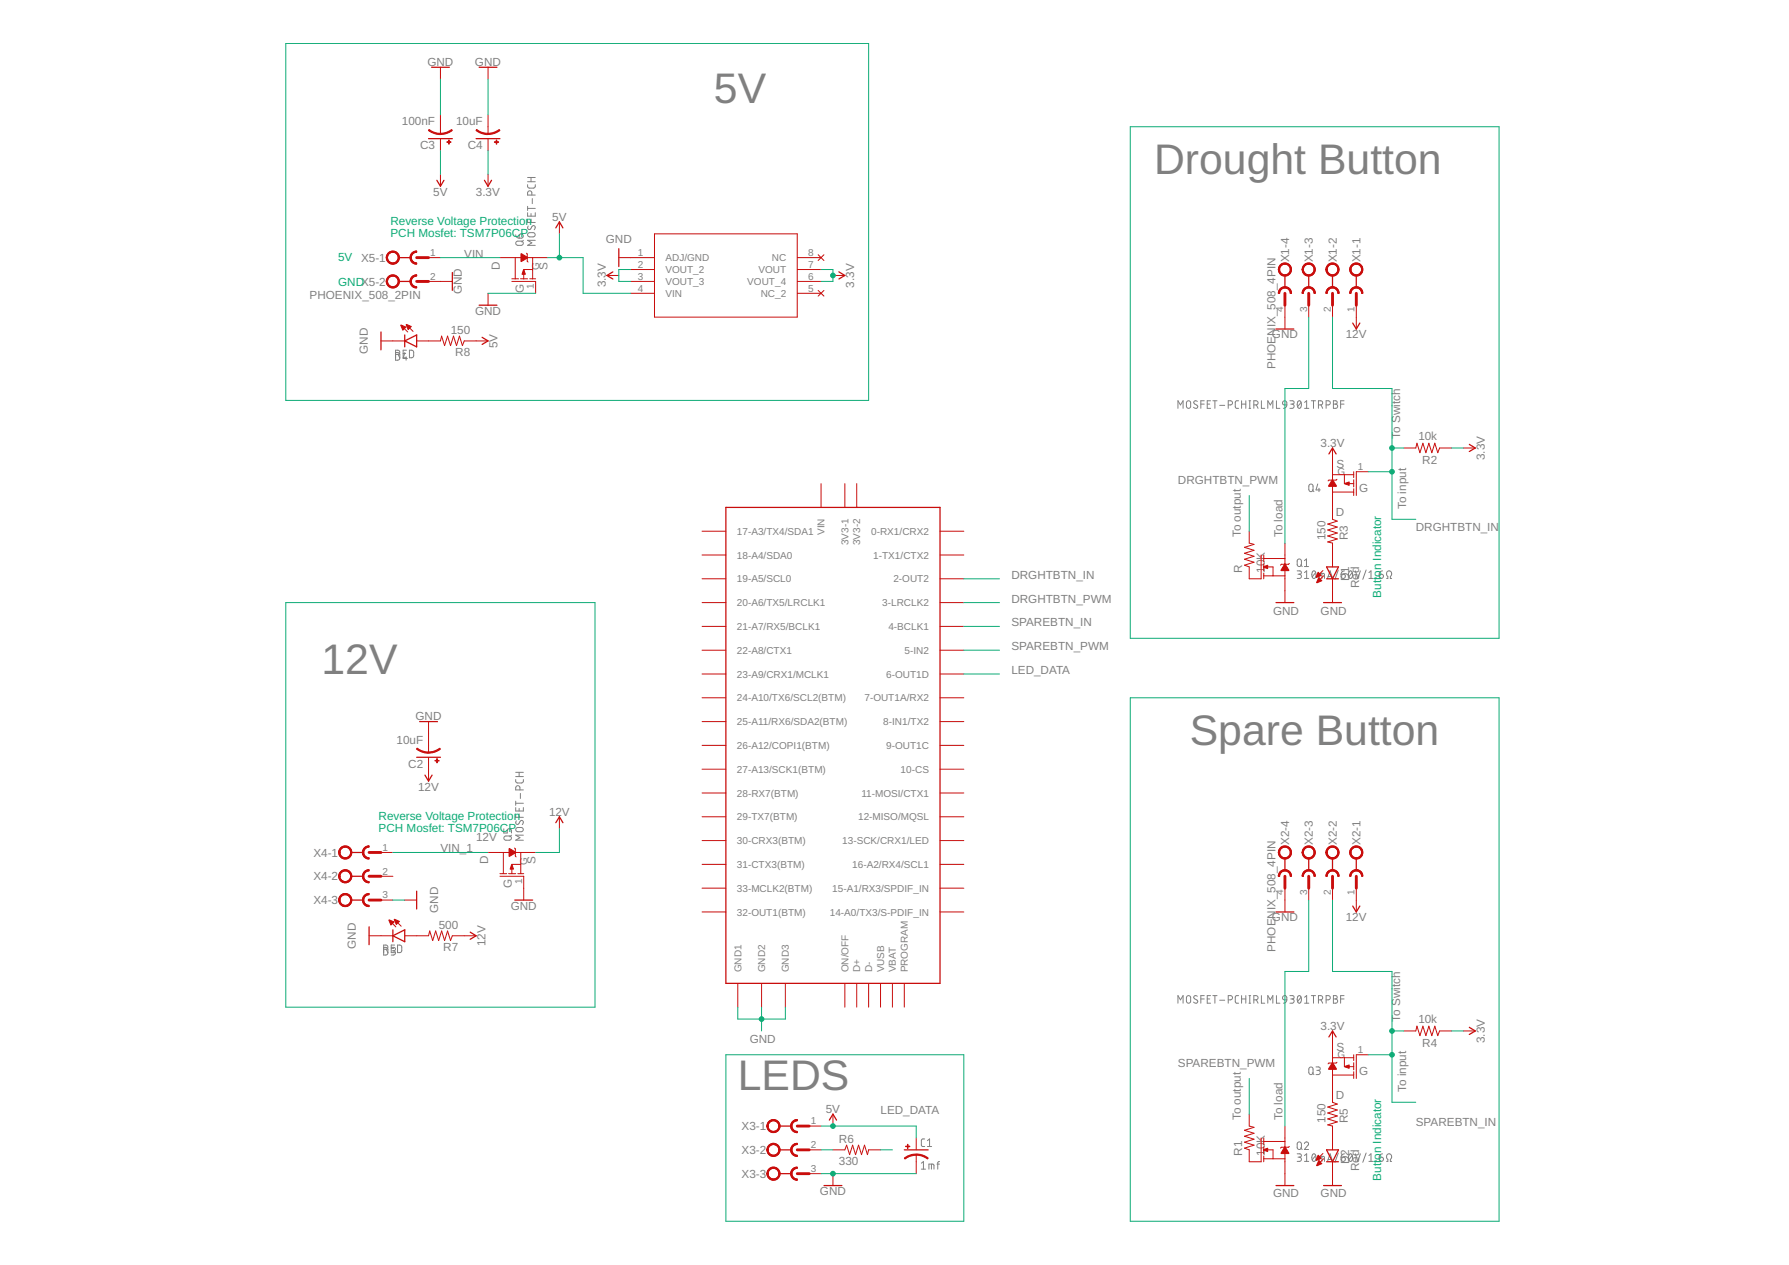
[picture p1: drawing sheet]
<svg xmlns="http://www.w3.org/2000/svg" width="420mm" height="297mm" viewBox="0 0 420 297" stroke-linecap="round" stroke-linejoin="round" font-family="sans-serif">
<g fill="none" stroke="#808080" stroke-width=".23">
<path d="M121.1 55.1l.2 .6 .6 .2M121.3 56.7l1.1-.1a.5 .5 0 0 1 .5 .5 .5 .5 0 0 1-.5 .5l-1.1-.1-.2-.3zM122 55.1a.51 .51 0 0 1 .8 .1 .51 .51 0 0 1-.4 .7h-.5zM122.9 56.4l-.4 .4M123.9 43.4l.1 .5 .3 .3 1.2-.1 .2-.2v-.5M123.9 51.4v.8h1.8M123.9 48.5v.9M123.9 50v.8h1.8v-.8M123.9 48.9h1.8M123.9 42.7h1.8M123.9 41.7h1.8M124.1 53.1a.45 .45 0 0 0-.1 .6 .45 .45 0 0 0 .7 0l.2-.5a.42 .42 0 0 1 .6-.2 .42 .42 0 0 1 .2 .6l-.2 .4"/>
<path d="M124.1 54.7l1.1-.1a.5 .5 0 0 1 .5 .5 .5 .5 0 0 1-.5 .5l-1.1-.1-.2-.3zM124.7 41.7v1M124.7 50.1v.7M124.7 51.4v.8M124.9 45.8v-.5a.5 .5 0 0 0-.5-.5 .5 .5 0 0 0-.5 .5v.5h1.8M125 46.6v1.2M125.7 56.4h-1.8l1 .6-1 .6h1.8M92.9 82.8h.7l.3 .3v1.1l-.3 .3-.7 .1v-2.4h.5a.5 .5 0 0 1 .5 .5 .5 .5 0 0 1-.5 .5h-.5M93.5 83.2l.4 .8M94.7 83h.6M95.1 82.8l-.4 1.4h1M95.4 83.8v.8"/>
<path d="M95.5 82.2h-.8v1.8h.8M96.2 82.2l.6 .1 .3 .3v1.1l-.3 .3h-.6zM276.6 95.9v-1.8l.6 1 .7-1v1.8M278.8 94.3l.3-.2 .4 .2 .1 1.1a.5 .5 0 0 1-.5 .5 .5 .5 0 0 1-.5-.5zM281.2 94.3l-.2-.2a.42 .42 0 0 0-.6 .2 .42 .42 0 0 0 .2 .5l.5 .3a.45 .45 0 0 1 .1 .7 .45 .45 0 0 1-.7 0l-.2-.2M282 94.9h.8M282.8 94.1h-.8v1.8M283.5 94.9h.6M284.3 94.1h-.8v1.8h.8M284.8 94.1h1M285.3 94.1v1.8M286.4 95.2h1.2"/>
<path d="M288.5 95.1h.5a.49 .49 0 0 0 .5-.5 .49 .49 0 0 0-.5-.5h-.5v1.8M290.9 94.1h-.6l-.2 .4v1.1l.2 .3h.6M291.6 94.9h1M291.6 94.1v1.8M292.6 94.1v1.8M293.3 94.1h.4M293.3 95.9h.4M293.5 94.1v1.8M294.5 95.1h.5a.49 .49 0 0 0 .5-.5 .49 .49 0 0 0-.5-.5h-.5v1.8M295.1 95.1l.4 .8M296.2 94.1v1.8h.8M297.8 95.9v-1.8l.5 1 .6-1v1.8"/>
<path d="M299.8 94.1v1.8h.8M301.3 94.3l.3-.2 .5 .2 .1 .8-.9-.1zM302.2 95.1l-.2 .6-.6 .2M302.9 94.1h.6a.39 .39 0 0 1 .4 .4 .39 .39 0 0 1-.4 .4h-.4M303.4 94.9a.5 .5 0 0 1 .5 .5 .5 .5 0 0 1-.5 .5h-.5M304.9 94.2l.3-.1a1.06 1.06 0 0 1 0 1.8 1.12 1.12 0 0 1-.3-1.7zM305.6 94.5l-.8 1M306.4 94.5l.5-.4v1.8M306.4 95.9h1M308 94.1h1M308.5 94.1v1.8M309.6 95.1h.6a.49 .49 0 0 0 .4-.5 .49 .49 0 0 0-.4-.5h-.6v1.8"/>
<path d="M310.3 95.1l.3 .8M311.4 95.1h.5a.49 .49 0 0 0 .5-.5 .49 .49 0 0 0-.5-.5h-.5v1.8M313.2 94.1h.5a.39 .39 0 0 1 .3 .4 .39 .39 0 0 1-.3 .4 .5 .5 0 0 1 .5 .5 .5 .5 0 0 1-.5 .5h-.5zM313.2 94.9h.5M314.9 94.9h.8M315.7 94.1h-.8v1.8M307.5 113.8l.3-.1 .5 .1 .1 1.1a.5 .5 0 0 1-.5 .6 .5 .5 0 0 1-.5-.6zM308.2 115l.4 .4M309.5 113.6l-.4 1.4h1M309.8 114.6v.8M304.7 134h.5a.39 .39 0 0 1 .4 .4 .39 .39 0 0 1-.4 .4h-.4M304.8 131.4l.3-.1 .4 .1 .1 1.1a.5 .5 0 0 1-.5 .5 .5 .5 0 0 1-.4-.5z"/>
<path d="M305.1 134.8a.5 .5 0 0 1 .6 .5 .5 .5 0 0 1-.6 .5h-.4M305.5 132.7l.3 .3M306.3 131.7l.5-.4v1.7M306.3 133h1M306.4 135.8h1M306.4 134.5l.5-.5v1.8M308.3 134.2l.3-.2a1.06 1.06 0 0 1 0 1.8 1.11 1.11 0 0 1-.3-1.6zM309 134.5l-.8 .9M309.9 135.8v-1.2l1.1 .1 .1 1.1M310.5 134.6v1.2M311.8 135.8l.6-1.8 .6 1.8M311.9 135.4h.9"/>
<path d="M314.3 133.8l-.8 2.2M315 134.8h.6a.51 .51 0 0 1 .4 .6 .51 .51 0 0 1-.6 .4 .51 .51 0 0 1-.4-.5zM315.8 134l-.7 .4-.1 .4M316.9 134.2l.3-.2a1.06 1.06 0 0 1 0 1.8 1.11 1.11 0 0 1-.3-1.6zM317.6 134.5l-.8 .9M318.3 134l.6 1.8 .6-1.8M320.8 133.8l-.7 2.2M321.5 135.8h1M321.5 134.5l.5-.5v1.8M323.2 135.7l.1 .1zM323.9 134.8h.6a.5 .5 0 0 1 .4 .6 .5 .5 0 0 1-.5 .4 .5 .5 0 0 1-.5-.5zM324.7 134l-.6 .4-.2 .4"/>
<path d="M325.6 135.8h.3v-.5a.68 .68 0 0 1-.2-1 .68 .68 0 0 1 1.1 0 .68 .68 0 0 1-.3 1v.5h.3M118.3 194.6v1h.8v-.6a.51 .51 0 0 1 .5-.4 .51 .51 0 0 1 .5 .4v.6M118.5 196.4l1.1-.1a.5 .5 0 0 1 .5 .5 .5 .5 0 0 1-.5 .5l-1.1-.1-.2-.3zM120.1 196.1l-.4 .4M121.1 183l.1 .6 .3 .3 1.2-.1 .2-.2v-.6M121.1 191.1v.8h1.8M121.1 188.1v1M121.1 189.6v.8h1.8v-.8M121.1 188.6h1.8M121.1 182.4h1.8M121.1 181.4h1.8M121.3 192.7a.46 .46 0 0 0-.2 .7 .46 .46 0 0 0 .7 .1l.4-.7a.42 .42 0 0 1 .5-.1 .42 .42 0 0 1 .2 .6l-.2 .3"/>
<path d="M121.3 194.4l1.1-.1a.5 .5 0 0 1 .5 .5 .5 .5 0 0 1-.5 .5l-1.1-.1-.2-.3zM121.9 181.4v1M121.9 189.8v.6M121.9 191.1v.8M122.1 185.5v-.5a.5 .5 0 0 0-.5-.5 .5 .5 0 0 0-.5 .5v.5h1.8M122.2 186.3v1.2M122.9 196.1h-1.8l1 .6-1 .6h1.8M90.1 222.5h.7l.3 .3v1.1l-.3 .3-.7 .1v-2.4h.5a.5 .5 0 0 1 .5 .5 .5 .5 0 0 1-.5 .5h-.5M90.7 222.9l.4 .8M91.9 222.5h.6a.4 .4 0 0 1 .4 .4 .4 .4 0 0 1-.4 .4h-.4M91.9 222.7h.6M92.4 223.3a.5 .5 0 0 1 .5 .5 .5 .5 0 0 1-.5 .5h-.5"/>
<path d="M92.7 221.9h-.8v1.8h.8M93.4 221.9h.6l.3 .3v1.2l-.3 .3h-.6zM276.6 235.6v-1.8l.6 1 .7-1v1.8M278.8 234l.3-.2 .4 .2 .1 1.1a.5 .5 0 0 1-.5 .5 .5 .5 0 0 1-.5-.5zM281.2 233.9a.45 .45 0 0 0-.6-.1 .45 .45 0 0 0-.1 .6l.6 .4a.45 .45 0 0 1 .1 .7 .45 .45 0 0 1-.7 0l-.2-.2M282 234.6h.8M282.8 233.8h-.8v1.8M283.5 234.6h.6M284.3 233.8h-.8v1.8h.8M284.8 233.8h1M285.3 233.8v1.8M286.4 234.9h1.2"/>
<path d="M288.5 234.8h.5a.5 .5 0 0 0 .5-.5 .5 .5 0 0 0-.5-.5h-.5v1.8M290.9 233.8h-.6l-.2 .4v1.1l.2 .2 .6 .1M291.6 233.8v1.8M291.6 234.6h1M292.6 233.8v1.8M293.3 233.8h.4M293.3 235.6h.4M293.5 233.8v1.8M294.5 234.8h.5a.5 .5 0 0 0 .5-.5 .5 .5 0 0 0-.5-.5h-.5v1.8M295.1 234.8l.4 .8M296.2 233.8v1.8h.8M297.8 235.6v-1.8l.5 1 .6-1v1.8"/>
<path d="M299.8 233.8v1.8h.8M301.3 234l.3-.2 .5 .2 .1 .8-.9-.1zM302.2 234.8l-.2 .5-.6 .3M302.9 233.8h.6a.39 .39 0 0 1 .4 .4 .39 .39 0 0 1-.4 .4h-.4M303.4 234.6a.5 .5 0 0 1 .5 .5 .5 .5 0 0 1-.5 .5h-.5M304.9 233.9l.3-.1a1.06 1.06 0 0 1 0 1.8 1.12 1.12 0 0 1-.3-1.7zM305.6 234.2l-.8 1M306.4 234.2l.5-.4v1.8M306.4 235.6h1M308 233.8h1M308.5 233.8v1.8M309.6 234.8h.6a.5 .5 0 0 0 .4-.5 .5 .5 0 0 0-.4-.5h-.6v1.8"/>
<path d="M310.3 234.8l.3 .8M311.4 234.8h.5a.5 .5 0 0 0 .5-.5 .5 .5 0 0 0-.5-.5h-.5v1.8M313.2 233.8h.5a.39 .39 0 0 1 .3 .4 .39 .39 0 0 1-.3 .4 .5 .5 0 0 1 .5 .5 .5 .5 0 0 1-.5 .5h-.5zM313.2 234.6h.5M314.9 234.6h.8M315.7 233.8h-.8v1.8M307.5 250.7l.3-.2 .5 .2 .1 1.1a.5 .5 0 0 1-.5 .5 .5 .5 0 0 1-.5-.5zM308.2 251.9l.4 .4M309.1 250.5h.6a.4 .4 0 0 1 .4 .4 .4 .4 0 0 1-.4 .4h-.4M309.6 251.3a.5 .5 0 0 1 .5 .5 .5 .5 0 0 1-.5 .5h-.5M216.4 273.1l.5-.3v1.7M216.4 274.5h1"/>
<path d="M217.2 267.4l-.6 .1-.2 .3v1.2l.2 .2h.6M217.8 269.2h1M217.8 267.8l.5-.4v1.8M218.2 274.5v-1.2l1.1 .1 .1 1.1M218.8 273.3v1.2M220 273.3h.6M220.6 272.8l-.4 .2v1.5M304.7 270.9h.5a.39 .39 0 0 1 .4 .4 .39 .39 0 0 1-.4 .4h-.4M304.8 268.3l.3-.2 .4 .2 .1 1.1a.5 .5 0 0 1-.5 .5 .5 .5 0 0 1-.4-.5zM305.1 271.7a.5 .5 0 0 1 .6 .5 .5 .5 0 0 1-.6 .5h-.4M305.5 269.5l.3 .4M306.3 268.5a.48 .48 0 0 1 .7-.3 .48 .48 0 0 1 .2 .7l-.9 1h1"/>
<path d="M306.4 271.3l.5-.4v1.8M306.4 272.7h1M308.3 271.1l.3-.2a1.06 1.06 0 0 1 0 1.8 1.09 1.09 0 0 1-.3-1.6zM309 271.3l-.8 1M309.9 272.7v-1.2l1.1 .1 .1 1.1M310.5 271.5v1.2M311.8 272.7l.6-1.8 .6 1.8M311.9 272.3h.9M314.3 270.7l-.8 2.2M315 271.7h.6a.51 .51 0 0 1 .4 .6 .51 .51 0 0 1-.6 .4 .51 .51 0 0 1-.4-.5zM315.8 270.9l-.7 .4-.1 .4M316.9 271.1l.3-.2a1.06 1.06 0 0 1 0 1.8 1.09 1.09 0 0 1-.3-1.6z"/>
<path d="M317.6 271.3l-.8 1M318.3 270.9l.6 1.8 .6-1.8M320.8 270.7l-.7 2.2M321.5 271.3l.5-.4v1.8M321.5 272.7h1M323.2 272.6l.1 .1zM323.9 271.7h.6a.5 .5 0 0 1 .4 .6 .5 .5 0 0 1-.5 .4 .5 .5 0 0 1-.5-.5zM324.7 270.9l-.6 .4-.2 .4M325.6 272.7h.3v-.5a.68 .68 0 0 1-.2-1 .68 .68 0 0 1 1.1 0 .68 .68 0 0 1-.3 1v.5h.3"/>
</g>
<g fill="none" stroke="#c90d0c" stroke-width=".3">
<path d="M101.3 15.8h4.2M112.5 15.8h4.2M100.6 32.6h5.6M111.8 32.6h5.6M102.6 42.3l.8 1.4 .9-1.4M113.8 42.3l.8 1.4 .8-1.4M130.5 53.5l.9-1.4 .8 1.4M145.3 58.4v4.2M89.5 78v4.1M93.7 60.5h2.8M93.7 66.1h2.8M95.1 78.7v2.7"/>
<path d="M106.2 64v4.2M112.5 71.7h4.2M113.2 79.2l1.4 .9-1.4 .8M143.9 63.8l-1.4 .9 1.4 .8M197 63.8l1.4 .9-1.4 .8M299.7 77.3h4.2M301.8 64.7v2.8M307.4 64.7v2.8M312.9 64.7v2.8M317.7 75.9l.8 1.4 .9-1.4M318.5 64.7v2.8M95.1 80.1l2.8-1.4v2.7z"/>
<path d="M170.5 119.1h50.3v111.8h-50.3zM312.1 106.6l.8-1.4 .9 1.4M345.1 104.4l1.4 .8-1.4 .8M311.6 133.1h2.7l-1.4 2.8zM311.6 135.9h2.7M299.7 141.5h4.2M310.9 141.5h4.1M97.9 177.8h5.5M98.6 169.4h4.1M99.8 182l.8 1.4 .9-1.4M130.5 193.2l.9-1.4 .8 1.4M82.5 211.3h2.8"/>
<path d="M82.5 200.2h2.8M82.5 205.8h2.8M86.7 217.6v4.2M92.3 219.7l2.8-1.4v2.8zM92.3 218.3v2.8M97.9 209.3v4.1M110.4 218.9l1.4 .8-1.4 .9M120.9 211.3h4.2M299.7 214.1h4.2M301.8 201.6v2.8M307.4 201.6v2.8M312.9 201.6v2.8"/>
<path d="M317.7 212.7l.8 1.4 .9-1.4M318.5 201.6v2.8M312.1 243.5l.8-1.4 .9 1.4M345.1 241.2l1.4 .9-1.4 .8M183 270h2.8M183 264.4h2.8M183 275.6h2.8M193.5 278.4h4.2M194.8 263l.8-1.4 .9 1.4M212.4 270h5.6M299.7 278.4h4.2M310.9 278.4h4.1"/>
<path d="M311.6 270h2.7l-1.4 2.8zM311.6 272.8h2.7"/>
</g>
<g fill="none" stroke="#c90d0c" stroke-width=".23">
<path d="M103.4 15.8v2.8M114.6 15.8v2.8M103.4 27l.1 4.5M103.4 32.6v2.7M114.6 27v4.5M114.6 32.6v2.7M103.4 40.9v2.8M114.6 40.9v2.8M123.6 59.5l.2 .1v1.7l.2 .2M131.4 52.1v2.8M153.7 54.9h33.5v19.6h-33.5zM192.2 59.8l1.3 1.4"/>
<path d="M193.5 59.8l-1.3 1.4M94.2 76.4l1.6 1.6M95.5 76.3l1.5 1.5M100.6 60.5h2.8M100.6 66.1h5.6M114.6 68.9v2.8M117.4 60.5h4.9M120.2 66.1h5.6v2.8M120.2 65.5h1.6M121 60.5v5M122.2 65.5h1.7M123.8 60.5h4.8"/>
<path d="M124.4 65.5h1.4M125.1 63.3h-2.1v2.2M125.1 60.5v5M142.5 64.7h2.8M145.3 60.5h8.4M148.1 63.3h5.6M148.1 66.1h5.6M148.1 68.9h5.6M187.2 60.5h5.6M187.2 63.3h5.6M187.2 66.1h5.6M187.2 68.9h5.6"/>
<path d="M192.2 68.2l1.3 1.3M193.5 68.2l-1.3 1.3M195.6 64.7h2.8M301.8 71.7v5.6M307.4 71.7v2.8M312.9 71.7v2.8M318.5 71.7v5.6M89.5 80.1h5.6M97.9 80.1h5.5l.3-1.2 .7 2.3 .7-2.3 .7 2.3 .7-2.3 .7 2.3 .7-2.3 .7 2.3 .4-1.1h5.6M192.8 113.6v5.5M198.4 113.6v5.5M201.2 113.6v5.5"/>
<path d="M312.9 111.5h5M312.9 115.5h5M312.9 105.2v7.5M312.9 114.2v7.7l1.2 .5-2.3 .7 2.3 .7-2.3 .7 2.3 .7-2.3 .7 2.3 .7-2.3 .7 1.1 .2v5.6M314 112.5l-.2 .2h-1.7l-.2 .2M315.7 111.5v2.1h2.2M317.9 110.8v1.3M317.9 112.6v1.7M317.9 114.8v1.6M321.3 110.8h-2.8v5.6M329.7 105.2h2.8l.3-1.1 .7 2.2 .7-2.2 .7 2.2 .7-2.2 .7 2.2 .7-2.2 .7 2.2 .4-1.1h2.8M343.7 105.2h2.8"/>
<path d="M164.9 124.7h5.6M164.9 130.3h5.6M164.9 135.9h5.6M220.8 124.7h5.6M220.8 130.3h5.6M220.8 135.9h5.6M293.4 124.7v2.8l1.1 .3-2.2 .7 2.2 .7-2.2 .7 2.2 .7-2.2 .7 2.2 .7-2.2 .7 1.1 .4v2.8h2.8v-5.6M296.8 130.3v1.6M296.8 132.4v1.6M296.8 134.6v1.3M296.8 135.2h5M296.8 131.1h5"/>
<path d="M297.6 133.1h1.4v2.1M301.8 127.5v5M301.8 133.9v7.6M302.8 132.3l-.2 .2h-1.7l-.2 .2M310.7 134l-1.5 1.5M310.9 135.2l-1.6 1.6M312.9 135.9v5.6M164.9 141.5h5.6M164.9 147.1h5.6M164.9 152.7h5.6M164.9 158.3h5.6M220.8 141.5h5.6"/>
<path d="M220.8 147.1h5.6M220.8 152.7h5.6M220.8 158.3h5.6M100.6 169.4l.1 7.3M100.6 177.8v5.6M164.9 163.9h5.6M164.9 169.4h5.6M164.9 175h5.6M220.8 163.9h5.6M220.8 169.4h5.6M220.8 175h5.6M120.8 199.1l.2 .2v1.7l.2 .2"/>
<path d="M131.4 191.8v2.8M164.9 180.6h5.6M164.9 186.2h5.6M164.9 191.8h5.6M164.9 197.4h5.6M220.8 180.6h5.6M220.8 186.2h5.6M220.8 191.8h5.6M220.8 197.4h5.6M86.7 219.7h5.6M89.5 205.8h2.8M89.5 200.2h2.8"/>
<path d="M89.5 211.3h2.8M91.4 216.1l1.6 1.5M92.7 216l1.5 1.5M95.1 219.7h5.5l.3-1.1 .7 2.3 .7-2.3 .7 2.3 .7-2.3 .7 2.3 .7-2.3 .7 2.3 .4-1.2h5.6M95.1 211.3h2.8M114.6 200.2h4.9M117.4 205.8h5.6v5.5M117.4 205.1h1.6M118.2 200.2v4.9M119.4 205.1h1.7M121.1 200.2h4.7M121.6 205.1h1.4"/>
<path d="M122.3 203h-2.1v2.1M122.3 200.2v4.9M164.9 214.1h5.6M164.9 208.6h5.6M164.9 203h5.6M220.8 214.1h5.6M220.8 208.6h5.6M220.8 203h5.6M301.8 208.6v5.5M307.4 208.6v2.7M312.9 208.6v2.7M318.5 208.6v5.5"/>
<path d="M173.3 230.9v5.6M178.9 230.9v5.6M184.4 230.9v5.6M198.4 230.9v5.6M201.2 230.9v5.6M204 230.9v5.6M206.8 230.9v5.6M209.6 230.9v5.6M212.4 230.9v5.6M312.9 242.1v7.5M312.9 251.1v7.7l1.2 .4-2.3 .7 2.3 .7-2.3 .7 2.3 .7-2.3 .7 2.3 .7-2.3 .7 1.1 .3v5.6M312.9 248.4h5"/>
<path d="M312.9 252.4h5M314 249.4l-.2 .2h-1.7l-.2 .2M315.7 248.4v2.1h2.2M317.9 247.7v1.3M317.9 249.5v1.7M317.9 251.7v1.5M321.3 247.7h-2.8v5.5M329.7 242.1h2.8l.3-1.1 .7 2.2 .7-2.2 .7 2.2 .7-2.2 .7 2.2 .7-2.2 .7 2.2 .4-1.1h2.8M343.7 242.1h2.8M190 270h2.8M190 264.4h2.8M190 275.6h2.8"/>
<path d="M195.6 270h2.8l.4-1.1 .7 2.2 .7-2.2 .7 2.2 .7-2.2 .7 2.2 .7-2.2 .7 2.2 .3-1.1h2.8M195.6 261.6v2.8M195.6 275.6v2.8M215.2 271.1h.1M215.2 267.2v2.8M215.2 271.1v4.5M293.4 261.6v2.8l1.1 .3-2.2 .7 2.2 .7-2.2 .7 2.2 .7-2.2 .7 2.2 .7-2.2 .7 1.1 .4v2.8h2.8v-5.6M296.8 267.2v1.6M296.8 269.3v1.6M296.8 271.4v1.4M296.8 272.1h5M296.8 268h5"/>
<path d="M297.6 270h1.4v2.1M301.8 264.4v5M301.8 270.8v7.6M302.8 269.2l-.2 .2h-1.7l-.2 .2M310.7 270.8l-1.5 1.6M310.9 272.1l-1.6 1.5M312.9 272.8v5.6"/>
</g>
<g fill="#c90d0c" stroke="#c90d0c" stroke-width=".23">
<path d="M301.8 132.3l.9 1.7-1.9-.1z" fill-rule="evenodd"/>
<path d="M296.7 133.1l1-.4v.8z" fill-rule="evenodd"/>
<path d="M312.9 112.6l1 1.5-1.8 .1z" fill-rule="evenodd"/>
<path d="M315.9 113.5l1-.3v.8z" fill-rule="evenodd"/>
<path d="M309.6 134.4l.7 .7-1.1 .5z" fill-rule="evenodd"/>
<path d="M309.7 135.6l.7 .8-1.1 .5z" fill-rule="evenodd"/>
<path d="M317.4 62.3a1.53 1.53 0 0 1 2.4 .2 1.53 1.53 0 0 1-.9 2.3 1.53 1.53 0 0 1-1.9-1.5h.3a1.26 1.26 0 0 1 1.7-1.2 1.26 1.26 0 0 1 .3 2.1 1.26 1.26 0 0 1-2-.6v-.3h-.3z" fill-rule="evenodd"/>
<path d="M317.4 62.3a1.53 1.53 0 0 1 2.4 .2 1.53 1.53 0 0 1-.9 2.3 1.53 1.53 0 0 1-1.9-1.5h.3a1.26 1.26 0 0 1 1.7-1.2 1.26 1.26 0 0 1 .3 2.1 1.26 1.26 0 0 1-2-.6v-.3h-.3z" fill-rule="evenodd"/>
<path d="M317.4 67.8l1.1-.5v.3l-.7 .3-.4 .4-.1 .6h-.3z" fill-rule="evenodd"/>
<path d="M318.5 67.3a1.48 1.48 0 0 1 1.6 1.6h-.3l-.3-.8-.4-.4-.6-.1z" fill-rule="evenodd"/>
<path d="M317.4 67.8a1.54 1.54 0 0 1 1.7-.4 1.54 1.54 0 0 1 1 1.5h-.3a1.26 1.26 0 0 0-1.3-1.3 1.26 1.26 0 0 0-1.2 1.3h-.3v-.2z" fill-rule="evenodd"/>
<path d="M311.8 62.3a1.53 1.53 0 0 1 2.4 .2 1.53 1.53 0 0 1-.9 2.3 1.53 1.53 0 0 1-1.9-1.5h.3a1.26 1.26 0 0 1 1.9-1.1 1.26 1.26 0 0 1 .1 2.2 1.26 1.26 0 0 1-2-.8v-.3h-.3z" fill-rule="evenodd"/>
<path d="M311.8 62.3a1.53 1.53 0 0 1 2.4 .2 1.53 1.53 0 0 1-.9 2.3 1.53 1.53 0 0 1-1.9-1.5h.3a1.26 1.26 0 0 1 1.9-1.1 1.26 1.26 0 0 1 .1 2.2 1.26 1.26 0 0 1-2-.8v-.3h-.3z" fill-rule="evenodd"/>
<path d="M311.8 67.8l1.1-.5v.3l-.5 .1-.4 .4-.3 .8h-.3z" fill-rule="evenodd"/>
<path d="M312.9 67.3a1.52 1.52 0 0 1 1.6 1.6h-.3l-.3-.8-.4-.4-.6-.1z" fill-rule="evenodd"/>
<path d="M311.8 67.8a1.55 1.55 0 0 1 1.7-.4 1.55 1.55 0 0 1 1 1.5h-.3a1.25 1.25 0 0 0-1.3-1.3 1.25 1.25 0 0 0-1.2 1.3h-.3v-.2z" fill-rule="evenodd"/>
<path d="M306.2 62.3a1.53 1.53 0 0 1 2.5 .2 1.53 1.53 0 0 1-.9 2.3 1.53 1.53 0 0 1-2-1.5h.3a1.26 1.26 0 0 1 1.9-1.1 1.26 1.26 0 0 1 .1 2.2 1.26 1.26 0 0 1-2-.8v-.3h-.3z" fill-rule="evenodd"/>
<path d="M306.2 62.3a1.53 1.53 0 0 1 2.5 .2 1.53 1.53 0 0 1-.9 2.3 1.53 1.53 0 0 1-2-1.5h.3a1.26 1.26 0 0 1 1.9-1.1 1.26 1.26 0 0 1 .1 2.2 1.26 1.26 0 0 1-2-.8v-.3h-.3z" fill-rule="evenodd"/>
<path d="M306.3 67.8l1.1-.5v.3l-.6 .1-.4 .4-.3 .8h-.3z" fill-rule="evenodd"/>
<path d="M307.4 67.3a1.52 1.52 0 0 1 1.5 1.6h-.3l-.3-.8-.4-.4-.5-.1z" fill-rule="evenodd"/>
<path d="M306.3 67.8a1.55 1.55 0 0 1 1.6-.4 1.55 1.55 0 0 1 1 1.5h-.3a1.25 1.25 0 0 0-1.2-1.3 1.25 1.25 0 0 0-1.3 1.3h-.3v-.2z" fill-rule="evenodd"/>
<path d="M300.6 62.3a1.54 1.54 0 0 1 2.5 .2 1.54 1.54 0 0 1-.9 2.3 1.54 1.54 0 0 1-2-1.5h.3a1.26 1.26 0 0 1 1.9-1.1 1.26 1.26 0 0 1 .1 2.2 1.26 1.26 0 0 1-2-.8v-.3h-.3z" fill-rule="evenodd"/>
<path d="M300.6 62.3a1.54 1.54 0 0 1 2.5 .2 1.54 1.54 0 0 1-.9 2.3 1.54 1.54 0 0 1-2-1.5h.3a1.26 1.26 0 0 1 1.9-1.1 1.26 1.26 0 0 1 .1 2.2 1.26 1.26 0 0 1-2-.8v-.3h-.3z" fill-rule="evenodd"/>
<path d="M300.7 67.8l1.1-.5v.3l-.6 .1-.4 .4-.3 .8h-.3z" fill-rule="evenodd"/>
<path d="M301.8 67.3a1.52 1.52 0 0 1 1.5 1.6h-.3l-.3-.8-.4-.4-.5-.1z" fill-rule="evenodd"/>
<path d="M300.7 67.8a1.55 1.55 0 0 1 1.7-.4 1.55 1.55 0 0 1 .9 1.5h-.3a1.25 1.25 0 0 0-1.2-1.3 1.25 1.25 0 0 0-1.3 1.3h-.3v-.2z" fill-rule="evenodd"/>
<path d="M301.8 269.2l.9 1.7-1.9-.1z" fill-rule="evenodd"/>
<path d="M296.7 269.9l1-.3v.8z" fill-rule="evenodd"/>
<path d="M312.9 249.5l1 1.5-1.8 .1z" fill-rule="evenodd"/>
<path d="M315.9 250.4l1-.3v.8z" fill-rule="evenodd"/>
<path d="M309.6 271.3l.7 .7-1.1 .5z" fill-rule="evenodd"/>
<path d="M309.7 272.5l.7 .8-1.1 .4z" fill-rule="evenodd"/>
<path d="M317.4 199.2a1.53 1.53 0 0 1 2.4 .2 1.53 1.53 0 0 1-.9 2.3 1.53 1.53 0 0 1-1.9-1.5h.3a1.26 1.26 0 0 1 1.7-1.2 1.26 1.26 0 0 1 .3 2.1 1.26 1.26 0 0 1-2-.6v-.3h-.3z" fill-rule="evenodd"/>
<path d="M317.4 199.2a1.53 1.53 0 0 1 2.4 .2 1.53 1.53 0 0 1-.9 2.3 1.53 1.53 0 0 1-1.9-1.5h.3a1.26 1.26 0 0 1 1.7-1.2 1.26 1.26 0 0 1 .3 2.1 1.26 1.26 0 0 1-2-.6v-.3h-.3z" fill-rule="evenodd"/>
<path d="M317.4 204.7l1.1-.5v.3l-.7 .3-.4 .4-.1 .6h-.3z" fill-rule="evenodd"/>
<path d="M318.5 204.2a1.48 1.48 0 0 1 1.6 1.6h-.3l-.3-.8-.4-.4-.6-.1z" fill-rule="evenodd"/>
<path d="M317.4 204.7a1.54 1.54 0 0 1 1.7-.4 1.54 1.54 0 0 1 1 1.5h-.3a1.26 1.26 0 0 0-1.3-1.3 1.26 1.26 0 0 0-1.2 1.3h-.3v-.2z" fill-rule="evenodd"/>
<path d="M311.8 199.2a1.53 1.53 0 0 1 2.4 .2 1.53 1.53 0 0 1-.9 2.3 1.53 1.53 0 0 1-1.9-1.5h.3a1.26 1.26 0 0 1 1.9-1.1 1.26 1.26 0 0 1 .1 2.2 1.26 1.26 0 0 1-2-.8v-.3h-.3z" fill-rule="evenodd"/>
<path d="M311.8 199.2a1.53 1.53 0 0 1 2.4 .2 1.53 1.53 0 0 1-.9 2.3 1.53 1.53 0 0 1-1.9-1.5h.3a1.26 1.26 0 0 1 1.9-1.1 1.26 1.26 0 0 1 .1 2.2 1.26 1.26 0 0 1-2-.8v-.3h-.3z" fill-rule="evenodd"/>
<path d="M311.8 204.7l1.1-.5v.3l-.5 .1-.4 .4-.3 .8h-.3z" fill-rule="evenodd"/>
<path d="M312.9 204.2a1.52 1.52 0 0 1 1.6 1.6h-.3l-.3-.8-.4-.4-.6-.1z" fill-rule="evenodd"/>
<path d="M311.8 204.7a1.55 1.55 0 0 1 1.7-.4 1.55 1.55 0 0 1 1 1.5h-.3a1.25 1.25 0 0 0-1.3-1.3 1.25 1.25 0 0 0-1.2 1.3h-.3v-.2z" fill-rule="evenodd"/>
<path d="M306.2 199.2a1.53 1.53 0 0 1 2.5 .2 1.53 1.53 0 0 1-.9 2.3 1.53 1.53 0 0 1-2-1.5h.3a1.26 1.26 0 0 1 1.9-1.1 1.26 1.26 0 0 1 .1 2.2 1.26 1.26 0 0 1-2-.8v-.3h-.3z" fill-rule="evenodd"/>
<path d="M306.2 199.2a1.53 1.53 0 0 1 2.5 .2 1.53 1.53 0 0 1-.9 2.3 1.53 1.53 0 0 1-2-1.5h.3a1.26 1.26 0 0 1 1.9-1.1 1.26 1.26 0 0 1 .1 2.2 1.26 1.26 0 0 1-2-.8v-.3h-.3z" fill-rule="evenodd"/>
<path d="M306.3 204.7l1.1-.5v.3l-.6 .1-.4 .4-.3 .8h-.3z" fill-rule="evenodd"/>
<path d="M307.4 204.2a1.52 1.52 0 0 1 1.5 1.6h-.3l-.3-.8-.4-.4-.5-.1z" fill-rule="evenodd"/>
<path d="M306.3 204.7a1.55 1.55 0 0 1 1.6-.4 1.55 1.55 0 0 1 1 1.5h-.3a1.25 1.25 0 0 0-1.2-1.3 1.25 1.25 0 0 0-1.3 1.3h-.3v-.2z" fill-rule="evenodd"/>
<path d="M300.6 199.2a1.54 1.54 0 0 1 2.5 .2 1.54 1.54 0 0 1-.9 2.3 1.54 1.54 0 0 1-2-1.5h.3a1.26 1.26 0 0 1 1.9-1.1 1.26 1.26 0 0 1 .1 2.2 1.26 1.26 0 0 1-2-.8v-.3h-.3z" fill-rule="evenodd"/>
<path d="M300.6 199.2a1.54 1.54 0 0 1 2.5 .2 1.54 1.54 0 0 1-.9 2.3 1.54 1.54 0 0 1-2-1.5h.3a1.26 1.26 0 0 1 1.9-1.1 1.26 1.26 0 0 1 .1 2.2 1.26 1.26 0 0 1-2-.8v-.3h-.3z" fill-rule="evenodd"/>
<path d="M300.7 204.7l1.1-.5v.3l-.6 .1-.4 .4-.3 .8h-.3z" fill-rule="evenodd"/>
<path d="M301.8 204.2a1.52 1.52 0 0 1 1.5 1.6h-.3l-.3-.8-.4-.4-.5-.1z" fill-rule="evenodd"/>
<path d="M300.7 204.7a1.55 1.55 0 0 1 1.7-.4 1.55 1.55 0 0 1 .9 1.5h-.3a1.25 1.25 0 0 0-1.2-1.3 1.25 1.25 0 0 0-1.3 1.3h-.3v-.2z" fill-rule="evenodd"/>
<path d="M180.5 263.4a1.55 1.55 0 0 1 2.5 .2 1.55 1.55 0 0 1-.9 2.3 1.55 1.55 0 0 1-2-1.5h.3a1.27 1.27 0 0 1 1.9-1 1.27 1.27 0 0 1 .1 2.1 1.27 1.27 0 0 1-2-.8v-.3h-.3z" fill-rule="evenodd"/>
<path d="M180.5 263.4a1.55 1.55 0 0 1 2.5 .2 1.55 1.55 0 0 1-.9 2.3 1.55 1.55 0 0 1-2-1.5h.3a1.27 1.27 0 0 1 1.9-1 1.27 1.27 0 0 1 .1 2.1 1.27 1.27 0 0 1-2-.8v-.3h-.3z" fill-rule="evenodd"/>
<path d="M185.7 264.4h.3l.3 .8 .4 .4 .5 .1v.3a1.52 1.52 0 0 1-1.5-1.6z" fill-rule="evenodd"/>
<path d="M186.1 263.3l.6-.3 .5-.1v.3l-.5 .1-.4 .3-.3 .8h-.3z" fill-rule="evenodd"/>
<path d="M186.1 263.3l1-.4h.1v.3a1.26 1.26 0 0 0-1.2 1.2 1.26 1.26 0 0 0 1.2 1.3v.3a1.54 1.54 0 0 1-1.4-1 1.54 1.54 0 0 1 .3-1.7z" fill-rule="evenodd"/>
<path d="M180.5 269a1.55 1.55 0 0 1 2.5 .2 1.55 1.55 0 0 1-.9 2.3 1.55 1.55 0 0 1-2-1.5h.3a1.27 1.27 0 0 1 1.9-1 1.27 1.27 0 0 1 .1 2.1 1.27 1.27 0 0 1-2-.8v-.3h-.3z" fill-rule="evenodd"/>
<path d="M180.5 269a1.55 1.55 0 0 1 2.5 .2 1.55 1.55 0 0 1-.9 2.3 1.55 1.55 0 0 1-2-1.5h.3a1.27 1.27 0 0 1 1.9-1 1.27 1.27 0 0 1 .1 2.1 1.27 1.27 0 0 1-2-.8v-.3h-.3z" fill-rule="evenodd"/>
<path d="M185.7 270h.3l.3 .8 .4 .3 .5 .2v.2a1.52 1.52 0 0 1-1.5-1.5z" fill-rule="evenodd"/>
<path d="M186.1 268.9l.6-.4h.5v.3l-.5 .1-.4 .3-.3 .8h-.3z" fill-rule="evenodd"/>
<path d="M186.1 268.9l1-.4h.1v.3a1.26 1.26 0 0 0-1.2 1.2 1.26 1.26 0 0 0 1.2 1.3v.2a1.54 1.54 0 0 1-1.4-.9 1.54 1.54 0 0 1 .3-1.7z" fill-rule="evenodd"/>
<path d="M180.5 274.6a1.55 1.55 0 0 1 2.5 .2 1.55 1.55 0 0 1-.9 2.3 1.55 1.55 0 0 1-2-1.5h.3a1.27 1.27 0 0 1 1.9-1 1.27 1.27 0 0 1 .1 2.1 1.27 1.27 0 0 1-2-.8v-.3h-.3z" fill-rule="evenodd"/>
<path d="M180.5 274.6a1.55 1.55 0 0 1 2.5 .2 1.55 1.55 0 0 1-.9 2.3 1.55 1.55 0 0 1-2-1.5h.3a1.27 1.27 0 0 1 1.9-1 1.27 1.27 0 0 1 .1 2.1 1.27 1.27 0 0 1-2-.8v-.3h-.3z" fill-rule="evenodd"/>
<path d="M185.7 275.6h.3l.3 .8 .4 .3 .5 .2v.2a1.52 1.52 0 0 1-1.5-1.5z" fill-rule="evenodd"/>
<path d="M186.1 274.5l.6-.4h.5v.2l-.5 .2-.4 .3-.3 .8h-.3z" fill-rule="evenodd"/>
<path d="M186.1 274.5l1-.4h.1v.2a1.26 1.26 0 0 0-1.2 1.3 1.26 1.26 0 0 0 1.2 1.3v.2a1.54 1.54 0 0 1-1.4-.9 1.54 1.54 0 0 1 .3-1.7z" fill-rule="evenodd"/>
<path d="M215.2 271l1.5 .2 1.3 .7-.2 .3-1.5-.8-1.1-.1z" fill-rule="evenodd"/>
<path d="M212.4 271.9l1.3-.7 1.5-.2v.3l-1.7 .3-.9 .6z" fill-rule="evenodd"/>
<path d="M92.6 215.9l1.2 .4-.7 .8z" fill-rule="evenodd"/>
<path d="M91.3 216.1l1.2 .4-.7 .7z" fill-rule="evenodd"/>
<path d="M119.6 199.3l1.6 .9-1.6 .9z" fill-rule="evenodd"/>
<path d="M120.1 203.1l.5 1h-.8z" fill-rule="evenodd"/>
<path d="M98 175.7l1 .6 1.6 .3v.3l-.9-.1-1.1-.4-.8-.5z" fill-rule="evenodd"/>
<path d="M100.6 176.6l1.2-.2 1.5-.7 .1 .2-.7 .5-1.2 .4h-.9z" fill-rule="evenodd"/>
<path d="M79.9 199.2a1.53 1.53 0 0 1 2.5 .2 1.53 1.53 0 0 1-.9 2.3 1.53 1.53 0 0 1-2-1.5h.3a1.26 1.26 0 0 1 1.9-1.1 1.26 1.26 0 0 1 .2 2.2 1.26 1.26 0 0 1-2-.8l-.1-.3h-.3z" fill-rule="evenodd"/>
<path d="M79.9 199.2a1.53 1.53 0 0 1 2.5 .2 1.53 1.53 0 0 1-.9 2.3 1.53 1.53 0 0 1-2-1.5h.3a1.26 1.26 0 0 1 1.9-1.1 1.26 1.26 0 0 1 .2 2.2 1.26 1.26 0 0 1-2-.8l-.1-.3h-.3z" fill-rule="evenodd"/>
<path d="M85.1 200.2h.3l.3 .8 .4 .3 .6 .1v.3a1.48 1.48 0 0 1-1.6-1.5z" fill-rule="evenodd"/>
<path d="M85.6 199.1l1.1-.5v.3l-.6 .1-.4 .4-.3 .8h-.3z" fill-rule="evenodd"/>
<path d="M85.6 199.1l.9-.5h.2v.3a1.26 1.26 0 0 0-1.3 1.3 1.26 1.26 0 0 0 1.3 1.2v.3a1.53 1.53 0 0 1-1.5-.9 1.53 1.53 0 0 1 .4-1.7z" fill-rule="evenodd"/>
<path d="M79.9 204.7a1.53 1.53 0 0 1 2.5 .3 1.53 1.53 0 0 1-.9 2.3 1.53 1.53 0 0 1-2-1.5h.3a1.26 1.26 0 0 1 1.9-1.1 1.26 1.26 0 0 1 .2 2.1 1.26 1.26 0 0 1-2-.7l-.1-.3h-.3z" fill-rule="evenodd"/>
<path d="M79.9 204.7a1.53 1.53 0 0 1 2.5 .3 1.53 1.53 0 0 1-.9 2.3 1.53 1.53 0 0 1-2-1.5h.3a1.26 1.26 0 0 1 1.9-1.1 1.26 1.26 0 0 1 .2 2.1 1.26 1.26 0 0 1-2-.7l-.1-.3h-.3z" fill-rule="evenodd"/>
<path d="M85.1 205.8h.3l.3 .7 .4 .4 .6 .1v.3a1.52 1.52 0 0 1-1.6-1.5z" fill-rule="evenodd"/>
<path d="M85.6 204.7l1.1-.5v.3l-.6 .1-.4 .4-.3 .8h-.3z" fill-rule="evenodd"/>
<path d="M85.6 204.7l.9-.5h.2v.3a1.26 1.26 0 0 0-1.3 1.3 1.26 1.26 0 0 0 1.3 1.2v.3a1.53 1.53 0 0 1-1.5-1 1.53 1.53 0 0 1 .4-1.6z" fill-rule="evenodd"/>
<path d="M79.9 210.3a1.53 1.53 0 0 1 2.5 .3 1.53 1.53 0 0 1-.9 2.2 1.53 1.53 0 0 1-2-1.5h.3a1.26 1.26 0 0 1 1.9-1 1.26 1.26 0 0 1 .2 2.1 1.26 1.26 0 0 1-2-.8l-.1-.3h-.3z" fill-rule="evenodd"/>
<path d="M79.9 210.3a1.53 1.53 0 0 1 2.5 .3 1.53 1.53 0 0 1-.9 2.2 1.53 1.53 0 0 1-2-1.5h.3a1.26 1.26 0 0 1 1.9-1 1.26 1.26 0 0 1 .2 2.1 1.26 1.26 0 0 1-2-.8l-.1-.3h-.3z" fill-rule="evenodd"/>
<path d="M85.1 211.3h.3l.3 .8 .4 .4 .6 .1v.3a1.52 1.52 0 0 1-1.6-1.6z" fill-rule="evenodd"/>
<path d="M85.6 210.2l1.1-.4v.3l-.6 .1-.4 .4-.3 .7h-.3z" fill-rule="evenodd"/>
<path d="M85.6 210.2l.9-.4h.2v.3a1.26 1.26 0 0 0-1.3 1.2 1.26 1.26 0 0 0 1.3 1.3v.3a1.53 1.53 0 0 1-1.5-1 1.53 1.53 0 0 1 .4-1.7z" fill-rule="evenodd"/>
<path d="M95.4 76.3l1.2 .4-.7 .7z" fill-rule="evenodd"/>
<path d="M94.1 76.4l1.2 .4-.7 .7z" fill-rule="evenodd"/>
<path d="M91.1 59.5a1.53 1.53 0 0 1 2.5 .2 1.53 1.53 0 0 1-.9 2.3 1.53 1.53 0 0 1-2-1.5h.3a1.26 1.26 0 0 1 1.8-1.2 1.26 1.26 0 0 1 .3 2.1 1.26 1.26 0 0 1-2.1-.6v-.3h-.3z" fill-rule="evenodd"/>
<path d="M91.1 59.5a1.53 1.53 0 0 1 2.5 .2 1.53 1.53 0 0 1-.9 2.3 1.53 1.53 0 0 1-2-1.5h.3a1.26 1.26 0 0 1 1.8-1.2 1.26 1.26 0 0 1 .3 2.1 1.26 1.26 0 0 1-2.1-.6v-.3h-.3z" fill-rule="evenodd"/>
<path d="M96.3 60.5h.3l.1 .5 .4 .5 .8 .2v.3a1.52 1.52 0 0 1-1.6-1.5z" fill-rule="evenodd"/>
<path d="M96.8 59.4l1.1-.5v.3l-.6 .2-.4 .3-.3 .8h-.3z" fill-rule="evenodd"/>
<path d="M96.8 59.4l.9-.5h.2v.3a1.26 1.26 0 0 0-1.3 1.3 1.26 1.26 0 0 0 1.3 1.2v.3a1.53 1.53 0 0 1-1.5-.9 1.53 1.53 0 0 1 .4-1.7z" fill-rule="evenodd"/>
<path d="M91.1 65.1a1.53 1.53 0 0 1 2.5 .2 1.53 1.53 0 0 1-.9 2.3 1.53 1.53 0 0 1-2-1.5h.3a1.26 1.26 0 0 1 1.8-1.2 1.26 1.26 0 0 1 .3 2.1 1.26 1.26 0 0 1-2.1-.6v-.3h-.3z" fill-rule="evenodd"/>
<path d="M91.1 65.1a1.53 1.53 0 0 1 2.5 .2 1.53 1.53 0 0 1-.9 2.3 1.53 1.53 0 0 1-2-1.5h.3a1.26 1.26 0 0 1 1.8-1.2 1.26 1.26 0 0 1 .3 2.1 1.26 1.26 0 0 1-2.1-.6v-.3h-.3z" fill-rule="evenodd"/>
<path d="M96.3 66.1h.3l.1 .5 .4 .5 .8 .2v.3a1.52 1.52 0 0 1-1.6-1.5z" fill-rule="evenodd"/>
<path d="M96.8 65l1.1-.5v.3l-.6 .1-.4 .4-.3 .8h-.3z" fill-rule="evenodd"/>
<path d="M96.8 65l.9-.5h.2v.3a1.26 1.26 0 0 0-1.3 1.3 1.26 1.26 0 0 0 1.3 1.2v.3a1.53 1.53 0 0 1-1.5-.9 1.53 1.53 0 0 1 .4-1.7z" fill-rule="evenodd"/>
<path d="M100.8 30.4l1 .6 1.6 .3v.3l-.9-.1-1.1-.4-.8-.5z" fill-rule="evenodd"/>
<path d="M103.4 31.3l1.2-.1 1.5-.8 .1 .2-.7 .5-1.2 .4-.9 .1z" fill-rule="evenodd"/>
<path d="M112 30.4l.9 .6 1.7 .3v.3l-.9-.1-1.2-.4-.7-.5z" fill-rule="evenodd"/>
<path d="M114.6 31.3l1.1-.1 1.5-.8 .2 .2-.8 .5-1.1 .4-.9 .1z" fill-rule="evenodd"/>
<path d="M122.3 59.6l1.7 .9-1.6 .9z" fill-rule="evenodd"/>
<path d="M122.9 63.4l.5 1h-.8z" fill-rule="evenodd"/>
</g>
<g fill="none" stroke="#c90d0c" stroke-width=".68">
<path d="M97.9 60.5h2.7M97.9 66.1h2.7M301.8 68.9v2.8M307.4 68.9v2.8M312.9 68.9v2.8M318.5 68.9v2.8M86.7 200.2h2.8M86.7 205.8h2.8M86.7 211.3h2.8M301.8 205.8v2.8M307.4 205.8v2.8M312.9 205.8v2.8"/>
<path d="M318.5 205.8v2.8M187.2 264.4h2.8M187.2 270h2.8M187.2 275.6h2.8"/>
</g>
<g fill="#c90d0c" stroke="#c90d0c" stroke-width=".23">
<path d="M212.7 269.1h1v.2h-1z"/>
<path d="M213.1 268.7h.2v1h-.2z"/>
<path d="M102.2 178.6h.9v.1h-.9z"/>
<path d="M102.6 178.1h.1v1h-.1z"/>
<path d="M104.9 33.3h1v.1h-1z"/>
<path d="M105.4 32.9h.1v.9h-.1z"/>
<path d="M116.1 33.3h1v.1h-1z"/>
<path d="M116.5 32.9h.2v.9h-.2z"/>
</g>
<g fill="none" stroke="#0dab76" stroke-width=".23">
<path d="M67.1 10.2h136.9v83.8h-136.9zM103.4 18.6v8.4M114.6 18.6v8.4M103.4 35.3v5.6M114.6 35.3v5.6M265.5 29.8h86.6v120.1h-86.6zM131.4 54.9v5.6M103.4 60.5h14M114.6 68.9h11.2M128.6 60.5h8.3v8.4h11.2M148.1 63.3h-2.8v2.8h2.8M192.8 63.3h2.8v2.8h-2.8"/>
<path d="M307.4 74.5v16.7h-5.6v36.3M312.9 74.5v16.7h14v30.7h5.6M293.4 116.4v8.3M321.3 110.8h5.6M326.9 105.2h2.8M340.9 105.2h2.8M226.4 135.9h8.3M67.1 141.5h72.6v95h-72.6zM226.4 141.5h8.3M226.4 152.7h8.3M226.4 147.1h8.3M226.4 158.3h8.3"/>
<path d="M265.5 163.9h86.6v122.9h-86.6zM131.4 194.6v5.6h-5.6M92.3 211.3h2.8M92.3 200.2h22.3M307.4 211.3v16.8h-5.6v36.3M312.9 211.3v16.8h14v30.7h5.6M173.3 236.5v2.8h11.1v-2.8M178.9 236.5v5.6M170.5 247.7h55.9v39.1h-55.9zM293.4 253.2v8.4M321.3 247.7h5.6M326.9 242.1h2.8"/>
<path d="M340.9 242.1h2.8M192.8 275.6h22.4M192.8 264.4h22.4v2.8M192.8 270h2.8M206.8 270h2.8"/>
</g>
<g fill="#0dab76" stroke="#0dab76" stroke-width=".23">
<circle cx="195.6" cy="275.6" r=".55"/>
<circle cx="178.9" cy="239.3" r=".55"/>
<circle cx="326.9" cy="110.8" r=".55"/>
<circle cx="326.9" cy="105.2" r=".55"/>
<circle cx="195.6" cy="64.7" r=".55"/>
<circle cx="326.9" cy="247.7" r=".55"/>
<circle cx="326.9" cy="242.1" r=".55"/>
<circle cx="195.6" cy="264.4" r=".55"/>
<circle cx="131.4" cy="60.5" r=".55"/>
</g>
<g font-size="10" fill="#808080">
<text x="167.7" y="24.2">5V</text>
<text x="271" y="40.9">Drought Button</text>
<text x="75.5" y="158.3">12V</text>
<text x="279.4" y="175">Spare Button</text>
<text x="173.3" y="256">LEDS</text>
</g>
<g font-size="2.8" fill="#808080">
<text x="100.4" y="15.5">GND</text>
<text x="111.5" y="15.5">GND</text>
<text x="94.4" y="29.4">100nF</text>
<text x="107.1" y="29.4">10uF</text>
<text x="98.7" y="35">C3</text>
<text x="109.8" y="35">C4</text>
<text x="101.7" y="46">5V</text>
<text x="111.8" y="46">3.3V</text>
<text x="129.7" y="51.8">5V</text>
<text x="142.3" y="57.1">GND</text>
<text x="84.8" y="61.5">X5-1</text>
<text x="109" y="60.5">VIN</text>
<text x="117.4" y="63.3" transform="rotate(-90 117.4 63.3)">D</text>
<text x="128.6" y="63.3" transform="rotate(-90 128.6 63.3)">S</text>
<text x="302.8" y="61.6" transform="rotate(-90 302.8 61.6)">X1-4</text>
<text x="308.3" y="61.6" transform="rotate(-90 308.3 61.6)">X1-3</text>
<text x="313.9" y="61.6" transform="rotate(-90 313.9 61.6)">X1-2</text>
<text x="319.5" y="61.6" transform="rotate(-90 319.5 61.6)">X1-1</text>
<text x="72.7" y="70.3">PHOENIX_508_2PIN</text>
<text x="108.5" y="69.1" transform="rotate(-90 108.5 69.1)">GND</text>
<text x="123" y="68.9" transform="rotate(-90 123 68.9)">G</text>
<text x="142.3" y="67.5" transform="rotate(-90 142.3 67.5)">3.3V</text>
<text x="200.6" y="67.5" transform="rotate(-90 200.6 67.5)">3.3V</text>
<text x="111.6" y="73.9">GND</text>
<text x="86.4" y="83.1" transform="rotate(-90 86.4 83.1)">GND</text>
<text x="105.8" y="78.4">150</text>
<text x="106.9" y="83.6">R8</text>
<text x="116.8" y="81.7" transform="rotate(-90 116.8 81.7)">5V</text>
<text x="298.7" y="79.5">GND</text>
<text x="316.1" y="79.5">12V</text>
<text x="299.5" y="86.6" transform="rotate(-90 299.5 86.6)">PHOENIX_508_4PIN</text>
<text x="310.1" y="104.9">3.3V</text>
<text x="328.9" y="103" transform="rotate(-90 328.9 103)">To Switch</text>
<text x="333.1" y="103.2">10k</text>
<text x="276.6" y="113.6">DRGHTBTN_PWM</text>
<text x="313.9" y="109.9">S</text>
<text x="334" y="109.1">R2</text>
<text x="348.7" y="108" transform="rotate(-90 348.7 108)">3.3V</text>
<text x="319.2" y="115.5">G</text>
<text x="330.3" y="119.5" transform="rotate(-90 330.3 119.5)">To input</text>
<text x="313.8" y="121.1">D</text>
<text x="332.5" y="124.7">DRGHTBTN_IN</text>
<text x="291.4" y="126.1" transform="rotate(-90 291.4 126.1)">To output</text>
<text x="301.2" y="126.1" transform="rotate(-90 301.2 126.1)">To load</text>
<text x="311.3" y="126.8" transform="rotate(-90 311.3 126.8)">150</text>
<text x="316.5" y="126.9" transform="rotate(-90 316.5 126.9)">R3</text>
<text x="237.5" y="135.9">DRGHTBTN_IN</text>
<text x="291.7" y="134.5" transform="rotate(-90 291.7 134.5)">R</text>
<text x="297" y="134.5" transform="rotate(-90 297 134.5)">10K</text>
<text x="316.9" y="136.5" transform="rotate(-90 316.9 136.5)">D1</text>
<text x="237.5" y="141.5">DRGHTBTN_PWM</text>
<text x="319.2" y="138.2" transform="rotate(-90 319.2 138.2)">Red</text>
<text x="237.5" y="147.1">SPAREBTN_IN</text>
<text x="299" y="144.3">GND</text>
<text x="310.2" y="144.3">GND</text>
<text x="237.5" y="152.7">SPAREBTN_PWM</text>
<text x="237.5" y="158.3">LED_DATA</text>
<text x="97.6" y="169.2">GND</text>
<text x="93.1" y="174.7">10uF</text>
<text x="95.9" y="180.3">C2</text>
<text x="98.2" y="185.6">12V</text>
<text x="128.9" y="191.5">12V</text>
<text x="111.8" y="197.4">12V</text>
<text x="73.6" y="201.1">X4-1</text>
<text x="103.4" y="200.2">VIN_1</text>
<text x="114.6" y="203" transform="rotate(-90 114.6 203)">D</text>
<text x="125.8" y="203" transform="rotate(-90 125.8 203)">S</text>
<text x="302.8" y="198.5" transform="rotate(-90 302.8 198.5)">X2-4</text>
<text x="308.3" y="198.5" transform="rotate(-90 308.3 198.5)">X2-3</text>
<text x="313.9" y="198.5" transform="rotate(-90 313.9 198.5)">X2-2</text>
<text x="319.5" y="198.5" transform="rotate(-90 319.5 198.5)">X2-1</text>
<text x="73.6" y="206.7">X4-2</text>
<text x="120.2" y="208.6" transform="rotate(-90 120.2 208.6)">G</text>
<text x="73.6" y="212.3">X4-3</text>
<text x="102.9" y="214.4" transform="rotate(-90 102.9 214.4)">GND</text>
<text x="119.9" y="213.6">GND</text>
<text x="103.1" y="218">500</text>
<text x="298.7" y="216.4">GND</text>
<text x="316.1" y="216.4">12V</text>
<text x="83.6" y="222.8" transform="rotate(-90 83.6 222.8)">GND</text>
<text x="104.1" y="223.3">R7</text>
<text x="114" y="222.2" transform="rotate(-90 114 222.2)">12V</text>
<text x="299.5" y="223.5" transform="rotate(-90 299.5 223.5)">PHOENIX_508_4PIN</text>
<text x="328.9" y="239.9" transform="rotate(-90 328.9 239.9)">To Switch</text>
<text x="176.1" y="244.9">GND</text>
<text x="310.1" y="241.8">3.3V</text>
<text x="333.1" y="240.1">10k</text>
<text x="334" y="245.9">R4</text>
<text x="348.7" y="244.9" transform="rotate(-90 348.7 244.9)">3.3V</text>
<text x="276.6" y="250.5">SPAREBTN_PWM</text>
<text x="313.9" y="246.8">S</text>
<text x="313.8" y="258">D</text>
<text x="319.2" y="252.4">G</text>
<text x="330.3" y="256.4" transform="rotate(-90 330.3 256.4)">To input</text>
<text x="193.9" y="261.3">5V</text>
<text x="206.8" y="261.6">LED_DATA</text>
<text x="291.4" y="263" transform="rotate(-90 291.4 263)">To output</text>
<text x="301.2" y="263" transform="rotate(-90 301.2 263)">To load</text>
<text x="311.3" y="263.7" transform="rotate(-90 311.3 263.7)">150</text>
<text x="316.5" y="263.7" transform="rotate(-90 316.5 263.7)">R5</text>
<text x="174.2" y="265.4">X3-1</text>
<text x="197" y="268.4">R6</text>
<text x="332.5" y="264.4">SPAREBTN_IN</text>
<text x="174.2" y="271">X3-2</text>
<text x="197" y="273.6">330</text>
<text x="291.7" y="271.4" transform="rotate(-90 291.7 271.4)">R1</text>
<text x="297" y="271.4" transform="rotate(-90 297 271.4)">10K</text>
<text x="316.9" y="273.4" transform="rotate(-90 316.9 273.4)">D2</text>
<text x="319.2" y="275" transform="rotate(-90 319.2 275)">Red</text>
<text x="174.2" y="276.6">X3-3</text>
<text x="192.6" y="280.6">GND</text>
<text x="299" y="281.2">GND</text>
<text x="310.2" y="281.2">GND</text>
</g>
<g font-size="2.8" fill="#0dab76">
<text x="91.7" y="52.8">Reverse Voltage Protection</text>
<text x="91.7" y="55.7">PCH Mosfet: TSM7P06CP</text>
<text x="79.4" y="61.3">5V</text>
<text x="79.4" y="67.2">GNDX5-2</text>
<text x="324.4" y="140.3" transform="rotate(-90 324.4 140.3)">Button Indicator</text>
<text x="88.9" y="192.5">Reverse Voltage Protection</text>
<text x="88.9" y="195.4">PCH Mosfet: TSM7P06CP</text>
<text x="324.4" y="277.2" transform="rotate(-90 324.4 277.2)">Button Indicator</text>
</g>
<g font-size="2.3" fill="#808080">
<text x="101" y="60.1">1</text>
<text x="101" y="65.7">2</text>
<text x="126.6" y="63.5" transform="rotate(-90 126.6 63.5)">G</text>
<text x="149.8" y="60.1">1</text>
<text x="149.8" y="62.9">2</text>
<text x="149.8" y="65.7">3</text>
<text x="156.3" y="61.3">ADJ/GND</text>
<text x="156.3" y="64.1">VOUT_2</text>
<text x="178.1" y="64.1">VOUT</text>
<text x="181.3" y="61.3">NC</text>
<text x="189.8" y="65.7">6</text>
<text x="189.8" y="62.9">7</text>
<text x="189.8" y="60.1">8</text>
<text x="125.4" y="67.8" transform="rotate(-90 125.4 67.8)">1</text>
<text x="149.8" y="68.5">4</text>
<text x="156.3" y="66.9">VOUT_3</text>
<text x="156.3" y="69.7">VIN</text>
<text x="175.5" y="66.9">VOUT_4</text>
<text x="178.7" y="69.7">NC_2</text>
<text x="189.8" y="68.5">5</text>
<text x="301.4" y="73.4" transform="rotate(-90 301.4 73.4)">4</text>
<text x="307" y="73.4" transform="rotate(-90 307 73.4)">3</text>
<text x="312.6" y="73.4" transform="rotate(-90 312.6 73.4)">2</text>
<text x="318.1" y="73.4" transform="rotate(-90 318.1 73.4)">1</text>
<text x="314.1" y="111.6">G</text>
<text x="318.9" y="110.4">1</text>
<text x="173" y="125.6">17-A3/TX4/SDA1</text>
<text x="193.7" y="125.6" transform="rotate(-90 193.7 125.6)">VIN</text>
<text x="204.6" y="125.6">0-RX1/CRX2</text>
<text x="173" y="131.2">18-A4/SDA0</text>
<text x="199.2" y="128" transform="rotate(-90 199.2 128)">3V3-1</text>
<text x="202" y="128" transform="rotate(-90 202 128)">3V3-2</text>
<text x="205.1" y="131.2">1-TX1/CTX2</text>
<text x="173" y="136.8">19-A5/SCL0</text>
<text x="209.8" y="136.8">2-OUT2</text>
<text x="173" y="142.3">20-A6/TX5/LRCLK1</text>
<text x="207.2" y="142.3">3-LRCLK2</text>
<text x="173" y="147.9">21-A7/RX5/BCLK1</text>
<text x="208.6" y="147.9">4-BCLK1</text>
<text x="173" y="153.5">22-A8/CTX1</text>
<text x="212.4" y="153.5">5-IN2</text>
<text x="173" y="159.1">23-A9/CRX1/MCLK1</text>
<text x="208.1" y="159.1">6-OUT1D</text>
<text x="173" y="164.7">24-A10/TX6/SCL2(BTM)</text>
<text x="203" y="164.7">7-OUT1A/RX2</text>
<text x="173" y="170.3">25-A11/RX6/SDA2(BTM)</text>
<text x="207.4" y="170.3">8-IN1/TX2</text>
<text x="173" y="175.9">26-A12/COPI1(BTM)</text>
<text x="208.1" y="175.9">9-OUT1C</text>
<text x="173" y="181.5">27-A13/SCK1(BTM)</text>
<text x="211.5" y="181.4">10-CS</text>
<text x="173" y="187">28-RX7(BTM)</text>
<text x="202.3" y="187">11-MOSI/CTX1</text>
<text x="173" y="192.6">29-TX7(BTM)</text>
<text x="201.5" y="192.6">12-MISO/MQSL</text>
<text x="89.9" y="199.8">1</text>
<text x="123.8" y="203.2" transform="rotate(-90 123.8 203.2)">G</text>
<text x="173" y="198.2">30-CRX3(BTM)</text>
<text x="173" y="203.8">31-CTX3(BTM)</text>
<text x="197.8" y="198.2">13-SCK/CRX1/LED</text>
<text x="200.1" y="203.8">16-A2/RX4/SCL1</text>
<text x="89.9" y="205.4">2</text>
<text x="122.6" y="207.5" transform="rotate(-90 122.6 207.5)">1</text>
<text x="173" y="209.4">33-MCLK2(BTM)</text>
<text x="195.4" y="209.4">15-A1/RX3/SPDIF_IN</text>
<text x="89.9" y="211">3</text>
<text x="173" y="215">32-OUT1(BTM)</text>
<text x="194.9" y="215">14-A0/TX3/S-PDIF_IN</text>
<text x="301.4" y="210.3" transform="rotate(-90 301.4 210.3)">4</text>
<text x="307" y="210.3" transform="rotate(-90 307 210.3)">3</text>
<text x="312.6" y="210.3" transform="rotate(-90 312.6 210.3)">2</text>
<text x="318.1" y="210.3" transform="rotate(-90 318.1 210.3)">1</text>
<text x="174.1" y="228.3" transform="rotate(-90 174.1 228.3)">GND1</text>
<text x="179.7" y="228.3" transform="rotate(-90 179.7 228.3)">GND2</text>
<text x="185.3" y="228.3" transform="rotate(-90 185.3 228.3)">GND3</text>
<text x="199.3" y="228.3" transform="rotate(-90 199.3 228.3)">ON/OFF</text>
<text x="202" y="228.3" transform="rotate(-90 202 228.3)">D+</text>
<text x="204.8" y="228.3" transform="rotate(-90 204.8 228.3)">D-</text>
<text x="207.6" y="228.3" transform="rotate(-90 207.6 228.3)">VUSB</text>
<text x="210.4" y="228.3" transform="rotate(-90 210.4 228.3)">VBAT</text>
<text x="213.2" y="228.3" transform="rotate(-90 213.2 228.3)">PROGRAM</text>
<text x="314.1" y="248.5">G</text>
<text x="318.9" y="247.3">1</text>
<text x="190.4" y="264">1</text>
<text x="190.4" y="269.6">2</text>
<text x="190.4" y="275.2">3</text>
</g>
</svg>
